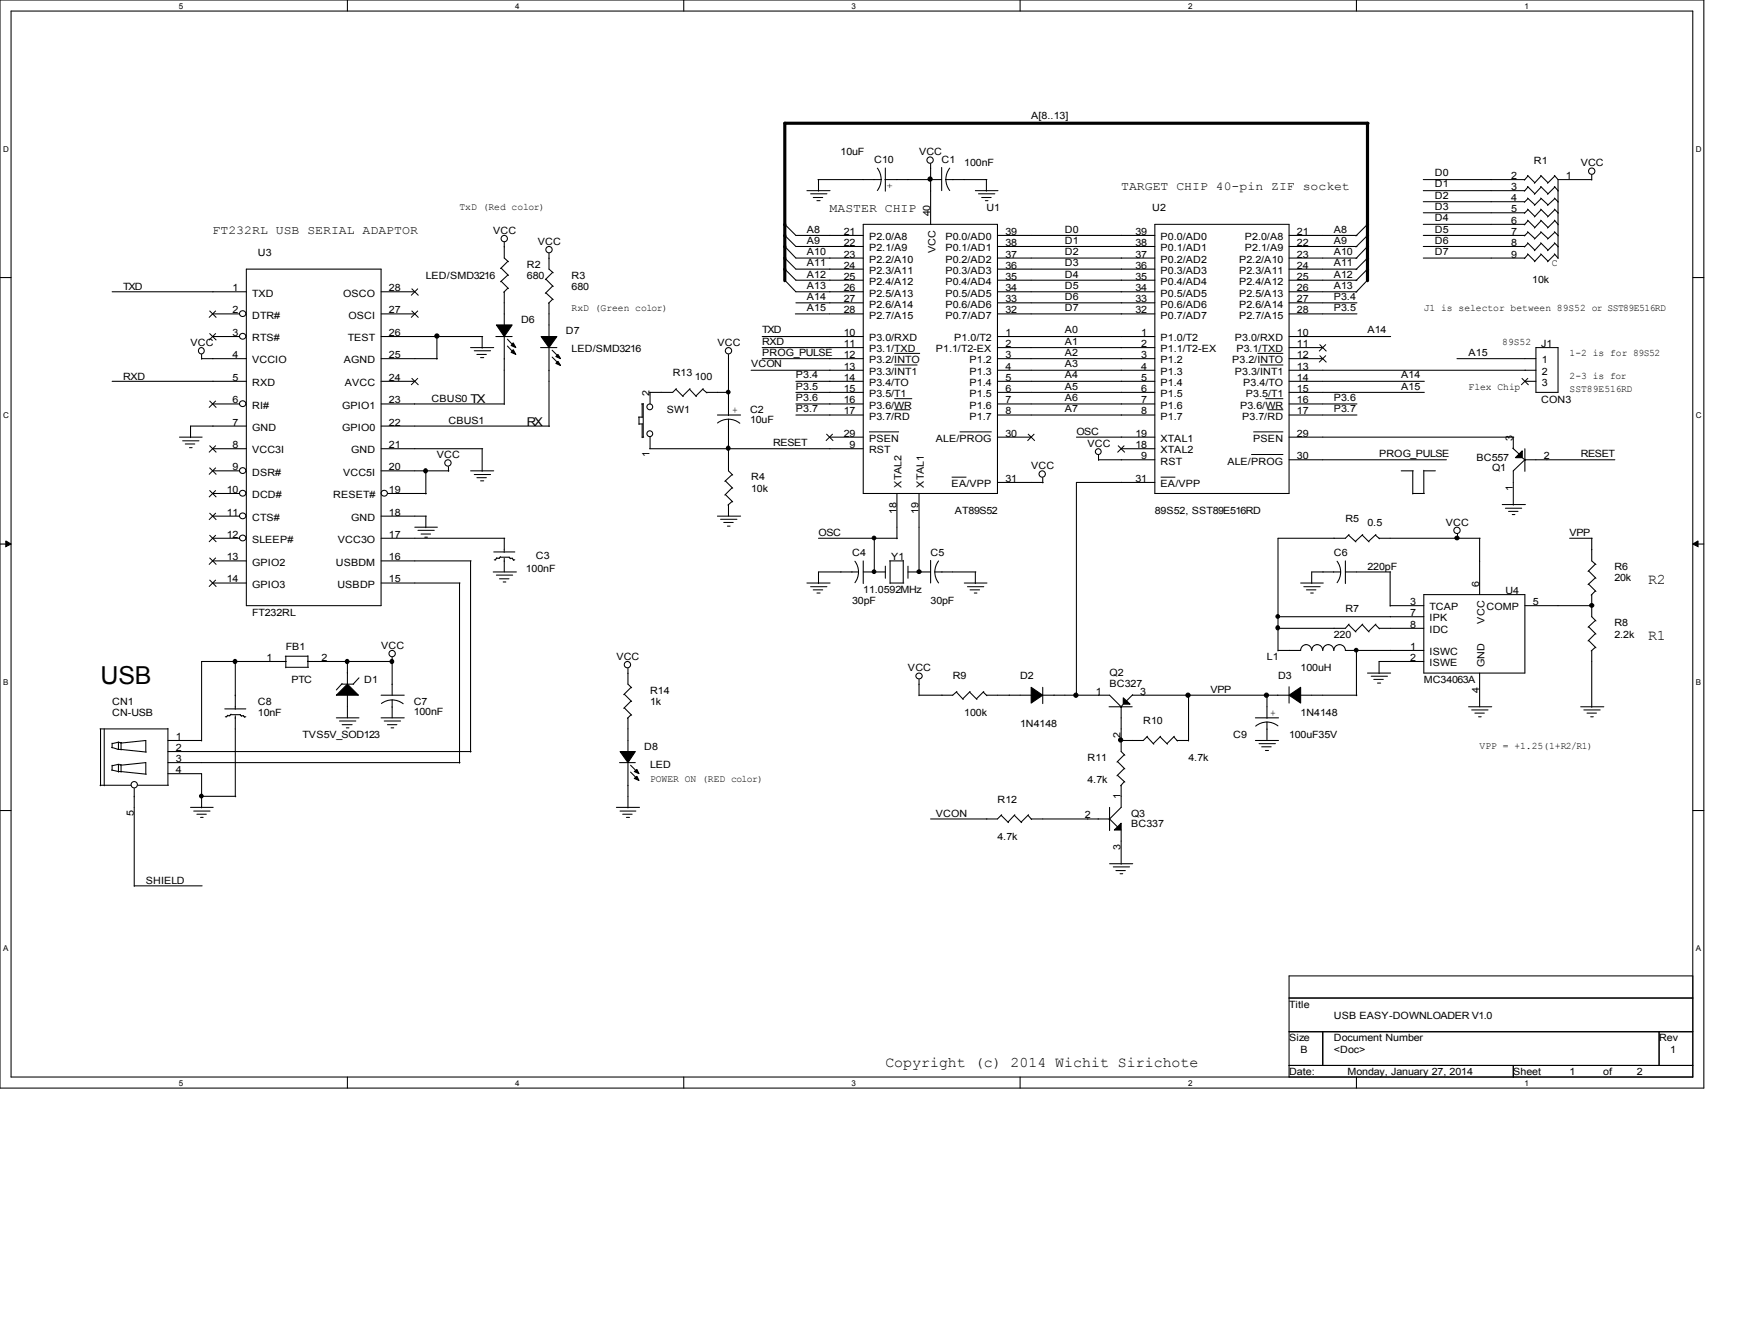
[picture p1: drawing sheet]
<svg xmlns="http://www.w3.org/2000/svg" width="279mm" height="216mm" viewBox="0 0 279 216" stroke-linecap="round" stroke-linejoin="round" font-family="sans-serif">
<path d="M0 0h274.1v174.9h-274.1zM1.8 1.8h270.5v171.3h-270.5z" fill="none" stroke="#000" stroke-width=".17"/>
<g fill="#fff">
<path d="M28.8 .3h.6v1.3h-.6z"/>
<path d="M28.8 173.4h.6v1.4h-.6z"/>
</g>
<path d="M55.9 0v1.8M55.9 173.1v1.8" fill="none" stroke="#000" stroke-width=".17"/>
<g fill="#fff">
<path d="M82.9 .3h.6v1.3h-.6z"/>
<path d="M82.9 173.4h.6v1.4h-.6z"/>
</g>
<path d="M110 0v1.8M110 173.1v1.8" fill="none" stroke="#000" stroke-width=".17"/>
<g fill="#fff">
<path d="M137 .3h.6v1.3h-.6z"/>
<path d="M137 173.4h.6v1.4h-.6z"/>
</g>
<path d="M164.1 0v1.8M164.1 173.1v1.8" fill="none" stroke="#000" stroke-width=".17"/>
<g fill="#fff">
<path d="M191.1 .3h.6v1.3h-.6z"/>
<path d="M191.1 173.4h.6v1.4h-.6z"/>
</g>
<path d="M218.2 0v1.8M218.2 173.1v1.8" fill="none" stroke="#000" stroke-width=".17"/>
<g fill="#fff">
<path d="M245.2 .3h.6v1.3h-.6z"/>
<path d="M245.2 173.4h.6v1.4h-.6z"/>
<path d="M.5 23.2h.9v1.4h-.9z"/>
<path d="M272.8 23.2h.8v1.4h-.8z"/>
<path d="M.5 66h.9v1.4h-.9z"/>
<path d="M272.8 66h.8v1.4h-.8z"/>
</g>
<path d="M0 44.6h1.8M272.3 44.6h1.8" fill="none" stroke="#000" stroke-width=".17"/>
<g fill="#fff">
<path d="M.5 108.9h.8v1.3h-.8z"/>
<path d="M272.8 108.9h.8v1.3h-.8z"/>
</g>
<path d="M0 87.5h1.8M272.3 87.5h1.8" fill="none" stroke="#000" stroke-width=".17"/>
<path d="M.9 87l.9 .5-.9 .4zM272.3 87.5l.8-.5v.9z" fill="#000" stroke="#000" stroke-width=".16"/>
<g fill="#fff">
<path d="M.5 151.7h.7v1.4h-.7z"/>
<path d="M272.8 151.7h.7v1.4h-.7z"/>
</g>
<g fill="none" stroke="#000" stroke-width=".17">
<path d="M81.1 38.9v2.6l.7 .6M126.2 36l1.8 1.8h10.9M126.2 37.8l1.8 1.8h10.9M126.2 39.5l1.8 2h10.9M129.8 30.6h3.7M130.4 31.2h2.6M130.8 31.8h1.5M131.4 32.3h.5M131.6 28.9h10.1M131.7 28.9v1.8M138.9 36.1h21.5v43.2h-21.5zM141.1 27l.5 1.1 .1 .8"/>
<path d="M141.7 28.9l-.2 1.1-.4 .6M142.3 28.9h9.2M142.4 27v3.7M149.7 26.3v9.8M151.5 26.9v3.7M152.1 28.9l.2 .7 .5 1M152.1 28.9h6.6M152.8 27l-.6 1.1-.1 .8M156.9 30.6h3.6M157.4 31.2h2.6M157.9 31.8h1.5M158.5 32.3h.4"/>
<path d="M158.7 28.9v1.8M160.4 37.8h25.4M160.4 39.6h25.4M185.8 36.1h21.5v43.2h-21.5zM207.3 37.8h11M207.3 39.6h11M220 36.1l-1.9 1.8M220 37.8l-1.9 1.9M220 39.6l-1.9 2M228.9 30.6h16.4M228.9 36.1h16.4M228.9 37.8h16.4"/>
<path d="M228.9 39.6h16.4M228.9 28.9h16.4M228.9 32.4h16.4M228.9 34.2h16.4M245.7 33.6l1.2 1.2M245.7 35.4l1.2 1.2M245.7 37.3l1.2 1.1M245.7 39l1.2 1.2M245.7 28.2l1.2 1.2M245.7 30l1.2 1.2M245.7 31.8l1.2 1.1M245.8 33.7l-.6 .6"/>
<path d="M245.8 35.5l-.6 .7M245.8 37.3l-.6 .6M245.8 39.1l-.6 .6M245.8 28.3l-.6 .7M245.8 30.1l-.6 .6M245.8 31.9l-.6 .6M247.8 33.6l1.2 1.2M247.8 35.4l1.2 1.2M247.8 37.3l1.2 1.1M247.8 39l1.2 1.2M247.8 28.2l1.2 1.2M247.8 30l1.2 1.2"/>
<path d="M247.8 31.8l1.2 1.1M247.9 33.7l-1.1 1.2M247.9 35.5l-1.1 1.2M247.9 37.3l-1.1 1.1M247.9 39.1l-1.1 1.2M247.9 28.3l-1.1 1.2M247.9 30.1l-1.1 1.1M247.9 31.9l-1.1 1.1M250 33.6l.6 .6M250 35.4l.6 .7M250 37.3l.6 .5M250 39l.6 .6"/>
<path d="M250 28.2l.6 .7M250 30l.6 .6M250 31.8l.6 .6M250.1 33.7l-1.2 1.2M250.1 35.5l-1.2 1.2M250.1 37.3l-1.2 1.1M250.1 39.1l-1.2 1.2M250.1 28.3l-1.2 1.2M250.1 30.1l-1.2 1.1M250.1 31.9l-1.2 1.1M250.6 28.9v12.7M250.6 28.9h5.4"/>
<path d="M256 28.1v.9M18 46.9h21.6M32.4 57v.7M32.4 57.7h7.2M34.2 54.1h4.3M34.2 50.5h4.3M39.6 43.3h21.7v54.1h-21.7zM61.3 54.1h16.3M61.3 57.7h9.1M61.3 46.9h5.4M61.3 50.5h5.4M70.3 54.1v3.6"/>
<path d="M75.7 55.9h3.7M76.3 56.4h2.6M76.7 57h1.5M77.3 57.5h.5M77.6 54.1v1.9M79.8 54.1h2.6M80.6 43.1l1.2 1.2M80.6 45.2l1.2 1.2M81.1 46.9v5.4M81.1 54.1v10.9M81.6 54.5l1.1 1.2M81.6 55.6l1.1 1.2"/>
<path d="M81.7 42l-1.2 1.2M81.7 44.2l-1.2 1.1M81.7 46.3l-.7 .7M87 55.9h2.6M87.8 44.9l1.2 1.2M87.8 47.1l1.2 1.1M88.3 40.7v2.6l.7 .6M88.3 48.7v5.5M88.3 55.9v12.7M88.8 56.3l1.2 1.2M88.8 57.4l1.2 1.2M88.9 43.8l-1.2 1.2"/>
<path d="M88.9 46l-1.2 1.2M88.9 48.1l-.7 .7M117.2 57v9.8M120.8 59.5h18.1M122.6 55.9h16.3M122.6 54.1h16.3M122.6 57.7h16.3M126.2 41.4l1.8 1.9h10.9M126.2 43.2l1.8 1.8h10.9M126.2 45l1.8 1.9h10.9M127.9 50.5h11M128 48.7h10.9"/>
<path d="M160.4 55.9h25.4M160.4 54.1h25.4M160.4 57.7h25.4M160.4 59.5h25.4M160.4 41.5h25.4M160.4 43.3h25.4M160.4 45h25.4M160.4 46.9h25.4M160.4 48.7h25.4M160.4 50.5h25.4M207.3 55.9h5.5M207.3 54.1h16.4"/>
<path d="M207.3 57.7h5.5M207.3 59.5h39.8M207.3 41.5h11M207.3 43.3h11M207.3 45h11M207.3 46.9h11M207.3 48.7h11M207.3 50.5h11M220 41.5l-1.9 1.8M220 43.3l-1.9 1.8M220 45l-1.9 2M228.9 41.5h16.4"/>
<path d="M234.4 57.7h12.7M245.7 40.8l1.2 1.2M245.8 40.9l-.6 .7M247.1 55.9h3.5v7.2h-3.5zM247.8 40.8l1.2 1.2M247.9 40.9l-1.1 1.2M250 40.8l.6 .7M250.1 40.9l-1.2 1.2M18 61.3h21.6M28.9 70.3h3.6M29.4 70.9h2.6M29.8 71.4h1.5"/>
<path d="M30.5 72h.4M34.2 75.7h4.3M34.2 79.3h4.3M34.2 72.1h5.4M34.2 64.9h4.3M39.6 68.5h-9v1.9M61.3 75.7h10.9M61.3 72.1h16.3M61.3 61.3h5.4M61.3 64.9h19.8M61.3 68.5h27.1M62.4 79.3h6.2"/>
<path d="M68.5 75.7v3.7M72.1 75v.8M75.7 75.7h3.7M76.3 76.3h2.6M76.7 76.8h1.5M77.3 77.3h.5M77.6 72.1v3.7M102.7 67.1h.6M102.8 67.1v1.1M102.8 68.2h.6M103.2 64.9h.3M103.3 70.3h.2"/>
<path d="M103.3 64.9v2.2M103.3 68.2v2.2M103.5 64.9v5.4M104.5 72.1h34.4M104.6 63.1v1.8M104.6 70.3v1.8M108.7 62.6l1.2 1.2M108.8 62.5l-.6 .6h-3.7M110.9 62.6l1.1 1.2M111 62.5l-1.2 1.2M113 62.6l.7 .6M113.1 62.5l-1.2 1.2"/>
<path d="M113.6 63.1h3.7M115.4 66.7h3.7M116.7 77.3l1.2 1.2M116.7 79.5l1.2 1.2M117.2 67.4l1.1 .2 .7 .4M117.2 67.4l-1.1 .2-.7 .4M117.2 67.4v8.3l.7 .7M117.8 76.3l-1.2 1.1M117.8 78.4l-1.2 1.2M128 61.3h10.9M128 63.1h10.9M128 64.9h10.9"/>
<path d="M128 66.7h10.9M133.4 70.3h5.5M144.3 79.3v7.3M147.8 79.3v12.7M160.4 70.3h5.5M160.4 77.6h7.4M160.4 61.3h25.4M160.4 63.1h25.4M160.4 64.9h25.4M160.4 66.7h25.4M167.7 76.8v.8M173.1 70.3h12.7"/>
<path d="M176.7 73.2v.8M176.7 73.9h9.1M180.3 72.1h5.5M185.8 77.6h-12.7v34.2M207.3 70.3h36.2M207.3 61.3h21.8M207.3 63.1h21.8M207.3 64.9h11M207.3 66.7h11M207.3 73.9h25.4M225.4 75.7h1.9M227.2 75.7v3.7"/>
<path d="M227.2 79.3h1.9M229 75.7h1.9M229 75.6v3.7M243.3 72.1l1 .9M243.4 70.3v1.8M244.9 73.6l.5 .4M245.2 73.9h14.6M245.3 61.3h1.8M245.3 72.1v3.7M245.4 73.8l-2 1.9v5.5M34.2 93.7h5.4M34.2 83h4.3"/>
<path d="M34.2 90.2h5.4M34.2 86.5h4.3M61.3 93.7h12.7M61.3 83h7.3M61.3 90.2h14.5M61.3 86.5h19.9M66.7 84.8h3.7M67.2 85.3h2.6M67.7 85.9h1.6M68.3 86.4h.4M68.5 83v1.8M73.9 93.7v29"/>
<path d="M75.7 90.2v30.7M79.3 91.9h3.8M79.4 88.7h1.7M79.5 90h.3M79.8 92.5h2.7M79.8 89.7h.5M79.9 89.7l-.2 .3M80.3 93h1.6M80.4 89.6h1.6M80.5 89.5l-.2 .2M80.9 93.6h.5M81.1 86.5v2.3"/>
<path d="M81.1 89.7v2.2M81.3 88.7h1.5M81.9 89.6l.2 .2M82 89.7h.5M82.4 89.7l.2 .4M82.5 90h.3M115.4 83h3.7M115.9 83.5h2.6M116.4 84h1.5M117 84.6h.4M117.2 81.1v1.9M117.8 80.6l-.7 .6"/>
<path d="M129.8 93.7h3.7M130.4 94.3h2.6M130.8 94.8h1.5M131.4 95.3h.5M131.7 86.5h12.7M137.5 90.2l.4 .7 .2 1M138.1 91.9l-.2 1.1-.4 .7M138.1 91.9h-6.4v1.9M138.9 91.9h3.5M138.9 90.2v3.6M140.6 86.5v5.5M142.4 91v2"/>
<path d="M143.1 90.2h2.2M143.2 93.7h2.2M143.2 90.2v3.6M145.3 90.1v3.6M146 91.9h3.7M146 91v2M149.7 90.1v3.6M150.4 91.9l.2 1.2 .4 .6M150.4 91.9h6.6M151 90.2l-.4 .6-.2 1.1M155.1 93.7h3.6M155.6 94.3h2.6"/>
<path d="M156 94.8h1.6M156.7 95.3h.4M156.9 91.9v1.9M205.6 99.1h23.4M209.2 93.7h3.7M209.7 94.3h2.6M210.1 94.8h1.6M210.8 95.3h.4M215.1 90.2l.3 .7 .2 1M215.6 91.9l-.2 1.1-.3 .7M215.6 91.9h-4.6v1.9M216.4 91.9h7.3"/>
<path d="M216.4 90.2v3.6M216.9 86l1.2 1.1M217 85.9l-.6 .6h-10.8v18.1M219.1 86l1.1 1.1M219.2 85.9l-1.2 1.1M221.2 86l.7 .6M221.3 85.9l-1.2 1.1M221.8 86.5h16.3M223.6 97.4h5.4M223.6 91.9v5.6M229 95.6h16.3v12.6h-16.3zM234.4 85.9v.7"/>
<path d="M238 86.5v9.1M241.6 81.1h3.8M242.1 81.7h2.7M242.7 82.2h1.5M243.2 82.7h.5M245.3 97.4h10.8M252.5 86.5h3.6M255.5 91.8l1.2 1.2M255.5 93.9l1.2 1.2M256 86.5v3.7l.7 .6M256 95.6v3.5l.7 .7M256.6 99.7l-1.2 1.1"/>
<path d="M256.6 90.7l-1.2 1.2M256.6 92.9l-1.2 1.1M256.6 95l-.7 .7M16.1 117.2h10.9M16.2 117.2v9.1M16.8 117.2v9.1M18 119.5v.7M19 119.3v1.2l-1.1-.4M19 119.4h.6M19.1 119.3l-1.1 .2M19.4 119.5l4.1-.5v1.9M19.5 119.4v1.2"/>
<path d="M27 119h5.4M27 117.1v9.1M36.2 114h1.6M36.2 115.2h.3M36.6 115.1h.4M36.7 115l-.3 .2M37.1 114.9h1.6M37.2 114.8l-.3 .3M37.8 106.3v7.7M37.8 115.1v13M38 114h1.5M38.6 114.9l.3 .2"/>
<path d="M38.8 115.1h.4M39.1 115.1l.3 .2M39.3 115.2h.2M45.9 105.5h3.6M46 105.5v1.9M46 107.3h3.6M46.1 106.3h-13.7v12.8M49.4 106.3h13.8M49.5 105.4v1.9M54.1 115.4h3.6M54.6 115.9h2.6M54.9 110h2"/>
<path d="M55 116.5h1.6M55 109.9l-.9 1M55.7 117h.4M55.9 106.3v3.7M55.9 111.7v3.7M57.7 109l-.9 1M61.3 115.4h3.7M61.3 111.8h3.7M61.8 115.9h2.6M62.3 116.5h1.5M62.9 117h.4M63.1 112.5l.7 .1 1.1 .5"/>
<path d="M63.1 112.5l-1.1 .2-.6 .4M63.1 105.7v6.1M63.1 112.5v2.9M100.4 111.6l1.2 1.2M100.4 113.8l1.2 1.2M101 107.4v2.6l.6 .6M101 115.4v5.5M101.5 110.5l-1.2 1.2M101.5 112.7l-1.2 1.2M101.5 114.9l-.6 .6M147.8 109.2v2.6M153.8 111.3l1.1 1.1"/>
<path d="M153.9 111.2l-.7 .6h-5.4M156 111.3l1.1 1.1M156 111.2l-1.1 1.2M158.2 111.3l.5 .5M158.2 111.2l-1.1 1.2M158.7 111.8h7.2M167.7 110.5v2.6M167.7 111.8h10.8l1.9 1.9M178.4 113.6h3.7M180.3 113.5v7.3l.6 .6M180.7 113.2l-.4 .5M182.1 111.8h25.2"/>
<path d="M182.2 111.7l-1 1M184.5 118.4l1.1 1.2M184.6 118.4l-.7 .6h-3.6M186.6 118.4l1.2 1.2M186.7 118.4l-1.2 1.1M188.8 118.4l.6 .7M188.9 118.4l-1.2 1.1M189.3 119h1.9M191.2 111.8v7.3M201.9 119h3.8M201.9 115.4h3.8M202.5 119.5h2.6"/>
<path d="M203.8 116.1l.7 .1 1.1 .5M203.8 116.1l-.8 .1-1 .5M203.8 111.8v3.7M203.8 116.1v2.9M205.6 104.6h3.6a.89 .89 0 0 1 .9-1 .89 .89 0 0 1 .9 1 .89 .89 0 0 1 .9-1 .89 .89 0 0 1 .9 1 .89 .89 0 0 1 .9-1 .89 .89 0 0 1 .8 1 .93 .93 0 0 1 1-1 .93 .93 0 0 1 .9 1h12.6M207.3 110.4v2.6M209.1 111.8h9.2M216.9 100.4l1.2 1.2M217 100.3l-.6 .7h-10.8M218.2 104.6v7.2M219.1 100.4l1.1 1.2M219.2 100.3l-1.2 1.2"/>
<path d="M220 108.2h3.7M220.6 108.7h2.6M221 109.2h1.5M221.2 100.4l.7 .7M221.3 100.3l-1.2 1.2M221.6 109.8h.5M221.8 101h7.2M229 106.3h-7.2v2M236.2 113.6h3.7M236.7 114.1h2.7M237.2 114.6h1.6M237.8 115.2h.5"/>
<path d="M238 108.2v5.4M254.3 113.6h3.7M254.8 114.1h2.6M255.3 114.6h1.5M255.5 100.8l1.2 1.1M255.5 103l1.2 1.1M255.9 115.2h.4M256 104.6v9.1M256.6 101.9l-1.2 1.1M256.6 104.1l-.7 .5M0 130.3h1.8M16.1 126.2h5"/>
<path d="M17.9 123.8l1.7 .2M18 123v.9M19 122.9h.5v1.2M19 120.5l4.5 .4M19 122.9v1.2M19.1 122.9l-1.1 .2M19.4 123l4.1-.4v1.9M19.5 124l4 .5M21.6 126.7v15.8M22.2 126.2h4.9M27 124.4h5.4v5.5M27 120.8h48.8"/>
<path d="M27 122.6h47M30.6 129.8h3.7M31.2 130.4h2.6M31.7 130.9h1.5M32.3 131.4h.4M32.4 128h5.5M99.1 129.8h3.8M99.7 122.6h2.5M99.7 130.4h2.6M100.2 130.9h1.5M100.8 131.4h.5M101 122.6v7.3"/>
<path d="M101.4 123l1.2 1.2M101.4 124.1l1.2 1.2M161 131.1l1.2 1.1M161.1 131l-.7 .7h-10.7M163.2 131.1l1.1 1.1M163.2 131l-1.1 1.2M165.4 131.1l.5 .6M165.4 131l-1.1 1.2M165.9 131.7h12.6l1.3 1.3M178.5 138.9h3.7M178.5 129.8v3.7M179.1 139.4h2.6"/>
<path d="M179.5 140h1.5M179.7 122.4l1.2 1.2M179.7 124.6l1.2 1.1M180.3 126.2v3.6l-1.9 1.9M180.3 133.4v5.5M180.8 121.3l-1.1 1.2M180.8 123.5l-1.1 1.2M180.8 125.6l-.5 .7M202.9 120.1h1.6M203.5 120.6h.5M272.3 130.3h1.8M21.6 142.4h10.9"/>
<path d="M180.2 140.5h.4M207.3 156.9h65v16.2h-65zM207.3 160.4h65M207.3 165.9h65M207.3 171.3h65M212.8 165.9v5.4M243.4 171.3v1.8M266.9 165.9v5.4"/>
<circle cx="81.1" cy="38.4" r=".51"/>
<circle cx="149.6" cy="25.7" r=".51"/>
<circle cx="256" cy="27.5" r=".51"/>
<circle cx="32.4" cy="56.4" r=".49"/>
<circle cx="39.1" cy="50.4" r=".49"/>
<circle cx="39.1" cy="54.1" r=".49"/>
<circle cx="88.3" cy="40.1" r=".51"/>
<circle cx="117.2" cy="56.4" r=".51"/>
<circle cx="39.1" cy="75.6" r=".49"/>
<circle cx="39.1" cy="79.3" r=".49"/>
<circle cx="39.1" cy="64.9" r=".49"/>
<circle cx="61.8" cy="79.3" r=".49"/>
<circle cx="72.1" cy="74.4" r=".51"/>
<circle cx="104.5" cy="65.4" r=".47"/>
<circle cx="104.5" cy="69.7" r=".47"/>
<circle cx="167.6" cy="76.2" r=".51"/>
<circle cx="176.7" cy="72.6" r=".47"/>
<circle cx="39.1" cy="86.5" r=".49"/>
<circle cx="39.1" cy="82.9" r=".49"/>
<circle cx="234.4" cy="85.3" r=".51"/>
<circle cx="63.1" cy="105.1" r=".51"/>
<circle cx="100.9" cy="106.8" r=".51"/>
<circle cx="147.8" cy="108.7" r=".49"/>
<circle cx="21.6" cy="126.2" r=".51"/>
</g>
<g fill="none" stroke="#000" stroke-width=".16">
<path d="M33.7 50l1.1 1.1M33.7 53.6l1.1 1.1M34.7 50l-1.1 1.1M34.7 53.6l-1.1 1.1M66.2 46.4l1.1 1.1M66.2 50l1.1 1.1M67.2 46.4l-1.1 1.1M67.2 50l-1.1 1.1M143.8 56.8h4.2M143.8 58.7h3.8M202.3 56.8h4.1M202.7 58.7h3.7"/>
<path d="M212.3 55.4l1.1 1.1M212.3 57.2l1.1 1.1M213.3 55.4l-1.1 1.1M213.3 57.2l-1.1 1.1M33.7 64.4l1.1 1.1M33.7 71.6l1.1 1.1M33.7 75.2l1.1 1.1M33.7 78.8l1.1 1.1M34.7 64.4l-1.1 1.1M34.7 71.6l-1.1 1.1M34.7 75.2l-1.1 1.1M34.7 78.8l-1.1 1.1"/>
<path d="M66.2 60.8l1.1 1.1M67.2 60.8l-1.1 1.1M132.9 69.8l1.1 1.1M133.9 69.8l-1.1 1.1M139.8 69.4h4.8M143.8 64.1h2.9M143.8 65.9h2.6M153.1 76.7h2.3M154.3 69.4h5.2M165.4 69.8l1.1 1.1M166.4 69.8l-1.1 1.1M179.8 71.6l1.1 1.1"/>
<path d="M180.8 71.6l-1.1 1.1M186.7 76.7h2.4M201.3 73.1h5.1M201.6 69.4h4.8M203.5 64.1h2.9M203.9 65.9h2.5M244.8 60.8l1.1 1.1M245.8 60.8l-1.1 1.1M33.7 82.5l1.1 1.1M33.7 86l1.1 1.1M33.7 89.7l1.1 1.1M33.7 93.2l1.1 1.1"/>
<path d="M34.7 82.5l-1.1 1.1M34.7 86l-1.1 1.1M34.7 89.7l-1.1 1.1M34.7 93.2l-1.1 1.1"/>
</g>
<g fill="#000" stroke="#000" stroke-width=".17">
<path d="M243.8 73.6l1.1-1.1v1.1zM54.1 111.8l1.8-1.8 1.8 1.8zM180.7 112.2l1.1 1h-1.1z"/>
<path d="M79.8 52.2h2.6l-1.3 1.9z" fill-rule="evenodd"/>
<path d="M82.5 56.2l.5 .8-.8-.4z" fill-rule="evenodd"/>
<path d="M82.5 55.1l.5 .8-.8-.4z" fill-rule="evenodd"/>
<path d="M87 54.1h2.6l-1.3 1.8z" fill-rule="evenodd"/>
<path d="M89.7 58.1l.5 .7-.8-.4z" fill-rule="evenodd"/>
<path d="M89.7 57l.5 .7-.8-.4z" fill-rule="evenodd"/>
<path d="M165.9 110.5l1.8 1.3-1.8 1.2z" fill-rule="evenodd"/>
<path d="M207.3 111.8l1.9-1.3v2.5z" fill-rule="evenodd"/>
<path d="M99.7 120.8h2.5l-1.2 1.8z" fill-rule="evenodd"/>
<path d="M102 125.1l.4-.3 .4 .7z" fill-rule="evenodd"/>
<path d="M102 124l.4-.3 .4 .7z" fill-rule="evenodd"/>
<path d="M179.7 132.9l.6-.6v1.1h-1.1z" fill-rule="evenodd"/>
<circle cx="149.6" cy="28.8" r=".34"/>
<circle cx="70.3" cy="54" r=".34"/>
<circle cx="68.4" cy="75.7" r=".32"/>
<circle cx="117.1" cy="72.1" r=".32"/>
<circle cx="117.1" cy="63" r=".3"/>
<circle cx="140.6" cy="86.5" r=".3"/>
<circle cx="140.6" cy="91.9" r=".3"/>
<circle cx="147.8" cy="91.9" r=".32"/>
<circle cx="205.5" cy="99.1" r=".3"/>
<circle cx="234.4" cy="86.5" r=".32"/>
<circle cx="256.1" cy="97.3" r=".32"/>
<circle cx="37.8" cy="106.3" r=".32"/>
<circle cx="55.8" cy="106.3" r=".32"/>
<circle cx="63" cy="106.3" r=".32"/>
<circle cx="173.1" cy="111.8" r=".34"/>
<circle cx="180.3" cy="119" r=".34"/>
<circle cx="191.1" cy="111.8" r=".34"/>
<circle cx="203.7" cy="111.8" r=".34"/>
<circle cx="205.5" cy="100.9" r=".32"/>
<circle cx="218.1" cy="104.5" r=".3"/>
<circle cx="32.4" cy="128" r=".3"/>
</g>
<path d="M220 19.8v25.3M220 19.8h-93.8v25.3" fill="none" stroke="#000" stroke-width=".51"/>
<text font-size="4" x="16.2" y="110">USB</text>
<g font-size="2.4">
<text x="265.1" y="93.9">R2</text>
<text x="265.1" y="103">R1</text>
<text x="142.4" y="171.4">Copyright (c) 2014 Wichit Sirichote</text>
</g>
<g font-size="1.9">
<text x="133.4" y="34">MASTER CHIP</text>
<text x="180.3" y="30.5">TARGET CHIP 40-pin ZIF socket</text>
<text x="34.2" y="37.7">FT232RL USB SERIAL ADAPTOR</text>
<text x="75.7" y="64.9">TX</text>
<text x="84.8" y="68.5">RX</text>
</g>
<g font-size="1.6">
<text x="165.9" y="19.1">A[8..13]</text>
<text x="135.2" y="25">10uF</text>
<text x="140.6" y="26.2">C10</text>
<text x="142.7" y="29.4" transform="rotate(90 142.7 29.4)">+</text>
<text x="147.8" y="25">VCC</text>
<text x="151.5" y="26.2">C1</text>
<text x="155.1" y="26.8">100nF</text>
<text x="230.8" y="28.4">D0</text>
<text x="243.1" y="28.8">2</text>
<text x="246.7" y="26.4">R1</text>
<text x="251.9" y="28.8">1</text>
<text x="254.3" y="26.8">VCC</text>
<text x="73.9" y="33.8">TxD (Red color)</text>
<text x="149.6" y="34.8" transform="rotate(-90 149.6 34.8)">40</text>
<text x="158.7" y="34">U1</text>
<text x="185.3" y="34">U2</text>
<text x="230.8" y="30.1">D1</text>
<text x="230.8" y="33.8">D3</text>
<text x="230.8" y="32">D2</text>
<text x="230.8" y="35.6">D4</text>
<text x="243.1" y="30.6">3</text>
<text x="243.1" y="32.3">4</text>
<text x="243.1" y="34.1">5</text>
<text x="243.1" y="36">6</text>
<text x="41.5" y="41.1">U3</text>
<text x="79.3" y="37.6">VCC</text>
<text x="86.5" y="39.4">VCC</text>
<text x="129.8" y="37.4">A8</text>
<text x="129.8" y="39.2">A9</text>
<text x="129.8" y="41">A10</text>
<text x="135.7" y="37.8">21</text>
<text x="135.7" y="39.5">22</text>
<text x="135.7" y="41.4">23</text>
<text x="139.8" y="38.6">P2.0/A8</text>
<text x="139.8" y="40.4">P2.1/A9</text>
<text x="150.5" y="40.7" transform="rotate(-90 150.5 40.7)">VCC</text>
<text x="152.1" y="38.6">P0.0/AD0</text>
<text x="152.1" y="40.4">P0.1/AD1</text>
<text x="161.7" y="37.8">39</text>
<text x="161.7" y="39.5">38</text>
<text x="161.7" y="41.4">37</text>
<text x="171.3" y="37.4">D0</text>
<text x="171.3" y="39.2">D1</text>
<text x="171.3" y="41">D2</text>
<text x="182.6" y="37.8">39</text>
<text x="182.6" y="39.5">38</text>
<text x="182.6" y="41.4">37</text>
<text x="186.7" y="38.6">P0.0/AD0</text>
<text x="186.7" y="40.4">P0.1/AD1</text>
<text x="200.2" y="38.6">P2.0/A8</text>
<text x="200.2" y="40.4">P2.1/A9</text>
<text x="208.6" y="37.8">21</text>
<text x="208.6" y="39.5">22</text>
<text x="208.6" y="41.4">23</text>
<text x="214.5" y="39.2">A9</text>
<text x="214.5" y="41">A10</text>
<text x="214.5" y="37.4">A8</text>
<text x="230.8" y="41">D7</text>
<text x="230.8" y="37.4">D5</text>
<text x="230.8" y="39.2">D6</text>
<text x="243.1" y="37.8">7</text>
<text x="243.1" y="39.5">8</text>
<text x="243.1" y="41.4">9</text>
<text x="19.8" y="46.6">TXD</text>
<text x="37.4" y="46.8">1</text>
<text x="40.6" y="47.7">TXD</text>
<text x="55.2" y="47.7">OSCO</text>
<text x="62.6" y="46.8">28</text>
<text x="68.5" y="44.8">LED/SMD3216</text>
<text x="84.8" y="43">R2</text>
<text x="84.8" y="44.8">680</text>
<text x="91.9" y="44.8">R3</text>
<text x="91.9" y="46.6">680</text>
<text x="129.8" y="42.8">A11</text>
<text x="129.8" y="46.4">A13</text>
<text x="129.8" y="44.6">A12</text>
<text x="135.7" y="43.2">24</text>
<text x="135.7" y="45">25</text>
<text x="135.7" y="46.8">26</text>
<text x="139.8" y="42.2">P2.2/A10</text>
<text x="139.8" y="44">P2.3/A11</text>
<text x="139.8" y="45.8">P2.4/A12</text>
<text x="139.8" y="47.7">P2.5/A13</text>
<text x="152.1" y="42.2">P0.2/AD2</text>
<text x="152.1" y="44">P0.3/AD3</text>
<text x="152.1" y="45.8">P0.4/AD4</text>
<text x="152.1" y="47.7">P0.5/AD5</text>
<text x="161.7" y="43.2">36</text>
<text x="161.7" y="45">35</text>
<text x="161.7" y="46.8">34</text>
<text x="171.3" y="42.8">D3</text>
<text x="171.3" y="46.4">D5</text>
<text x="171.3" y="44.6">D4</text>
<text x="182.6" y="43.2">36</text>
<text x="182.6" y="45">35</text>
<text x="182.6" y="46.8">34</text>
<text x="186.7" y="42.2">P0.2/AD2</text>
<text x="186.7" y="44">P0.3/AD3</text>
<text x="186.7" y="45.8">P0.4/AD4</text>
<text x="186.7" y="47.7">P0.5/AD5</text>
<text x="199.3" y="42.2">P2.2/A10</text>
<text x="199.3" y="44">P2.3/A11</text>
<text x="199.3" y="45.8">P2.4/A12</text>
<text x="199.3" y="47.7">P2.5/A13</text>
<text x="208.6" y="43.2">24</text>
<text x="208.6" y="45">25</text>
<text x="208.6" y="46.8">26</text>
<text x="214.5" y="44.6">A12</text>
<text x="214.5" y="42.8">A11</text>
<text x="214.5" y="46.4">A13</text>
<text x="246.5" y="45.5">10k</text>
<text x="249.6" y="42.8">C</text>
<text x="37.4" y="50.4">2</text>
<text x="40.6" y="51.2">DTR#</text>
<text x="56" y="51.2">OSCI</text>
<text x="62.6" y="50.4">27</text>
<text x="83.8" y="52">D6</text>
<text x="91" y="53.8">D7</text>
<text x="91.9" y="50">RxD (Green color)</text>
<text x="122.6" y="53.6">TXD</text>
<text x="129.8" y="48.2">A14</text>
<text x="129.8" y="50">A15</text>
<text x="135.7" y="48.6">27</text>
<text x="135.7" y="50.4">28</text>
<text x="139.8" y="49.4">P2.6/A14</text>
<text x="139.8" y="51.2">P2.7/A15</text>
<text x="152.1" y="49.4">P0.6/AD6</text>
<text x="152.1" y="51.2">P0.7/AD7</text>
<text x="161.7" y="48.6">33</text>
<text x="161.7" y="50.4">32</text>
<text x="171.3" y="48.2">D6</text>
<text x="171.3" y="50">D7</text>
<text x="171.3" y="53.6">A0</text>
<text x="182.6" y="48.6">33</text>
<text x="182.6" y="50.4">32</text>
<text x="186.7" y="49.4">P0.6/AD6</text>
<text x="186.7" y="51.2">P0.7/AD7</text>
<text x="199.3" y="49.4">P2.6/A14</text>
<text x="199.3" y="51.2">P2.7/A15</text>
<text x="208.6" y="48.6">27</text>
<text x="208.6" y="50.4">28</text>
<text x="214.5" y="48.2">P3.4</text>
<text x="214.5" y="50">P3.5</text>
<text x="220" y="53.6">A14</text>
<text x="229" y="50">J1 is selector between 89S52 or SST89E516RD</text>
<text x="30.6" y="55.6">VCC</text>
<text x="37.4" y="54">3</text>
<text x="37.4" y="57.6">4</text>
<text x="40.6" y="54.9">RTS#</text>
<text x="40.6" y="58.4">VCCIO</text>
<text x="55.3" y="58.4">AGND</text>
<text x="56" y="54.9">TEST</text>
<text x="62.6" y="54">26</text>
<text x="62.6" y="57.6">25</text>
<text x="91.9" y="56.6">LED/SMD3216</text>
<text x="115.4" y="55.6">VCC</text>
<text x="120.8" y="59">VCON</text>
<text x="122.6" y="57.2">PROG_PULSE</text>
<text x="122.6" y="55.5">RXD</text>
<text x="135.7" y="54">10</text>
<text x="135.7" y="55.8">11</text>
<text x="135.7" y="57.6">12</text>
<text x="135.7" y="59.4">13</text>
<text x="139.8" y="54.9">P3.0/RXD</text>
<text x="139.8" y="56.6">P3.1/TXD</text>
<text x="139.8" y="58.4">P3.2/INTO</text>
<text x="150.5" y="56.6">P1.1/T2-EX</text>
<text x="153.5" y="54.9">P1.0/T2</text>
<text x="156" y="58.4">P1.2</text>
<text x="161.7" y="54">1</text>
<text x="161.7" y="55.8">2</text>
<text x="161.7" y="57.6">3</text>
<text x="161.7" y="59.4">4</text>
<text x="171.3" y="55.5">A1</text>
<text x="171.3" y="57.2">A2</text>
<text x="171.3" y="59">A3</text>
<text x="183.6" y="54">1</text>
<text x="183.6" y="55.8">2</text>
<text x="183.6" y="57.6">3</text>
<text x="183.6" y="59.4">4</text>
<text x="186.7" y="54.9">P1.0/T2</text>
<text x="186.7" y="56.6">P1.1/T2-EX</text>
<text x="186.7" y="58.4">P1.2</text>
<text x="198.2" y="58.4">P3.2/INTO</text>
<text x="198.6" y="54.9">P3.0/RXD</text>
<text x="198.9" y="56.6">P3.1/TXD</text>
<text x="208.6" y="54">10</text>
<text x="208.6" y="55.8">11</text>
<text x="208.6" y="57.6">12</text>
<text x="208.6" y="59.4">13</text>
<text x="236.2" y="57.2">A15</text>
<text x="241.6" y="55.5">89S52</text>
<text x="247.9" y="55.8">J1</text>
<text x="248" y="58.4">1</text>
<text x="252.5" y="57.2">1-2 is for 89S52</text>
<text x="19.8" y="61">RXD</text>
<text x="37.4" y="61.2">5</text>
<text x="37.4" y="64.9">6</text>
<text x="40.6" y="62.1">RXD</text>
<text x="40.6" y="65.7">RI#</text>
<text x="55" y="65.7">GPIO1</text>
<text x="55.5" y="62.1">AVCC</text>
<text x="62.6" y="61.2">24</text>
<text x="62.6" y="64.9">23</text>
<text x="69.4" y="64.6">CBUS0</text>
<text x="104.5" y="63.7" transform="rotate(-90 104.5 63.7)">2</text>
<text x="108.2" y="60.5">R13</text>
<text x="111.8" y="61">100</text>
<text x="128" y="60.8">P3.4</text>
<text x="128" y="62.7">P3.5</text>
<text x="128" y="64.4">P3.6</text>
<text x="135.7" y="61.2">14</text>
<text x="135.7" y="63">15</text>
<text x="135.7" y="64.9">16</text>
<text x="139.8" y="60.3">P3.3/INT1</text>
<text x="139.8" y="62.1">P3.4/TO</text>
<text x="139.8" y="63.8">P3.5/T1</text>
<text x="139.8" y="65.7">P3.6/WR</text>
<text x="156" y="60.3">P1.3</text>
<text x="156" y="62.1">P1.4</text>
<text x="156" y="63.8">P1.5</text>
<text x="156" y="65.7">P1.6</text>
<text x="161.7" y="61.2">5</text>
<text x="161.7" y="63">6</text>
<text x="161.7" y="64.9">7</text>
<text x="171.3" y="62.7">A5</text>
<text x="171.3" y="64.4">A6</text>
<text x="171.3" y="60.8">A4</text>
<text x="183.6" y="61.2">5</text>
<text x="183.6" y="63">6</text>
<text x="183.6" y="64.9">7</text>
<text x="186.7" y="60.3">P1.3</text>
<text x="186.7" y="62.1">P1.4</text>
<text x="186.7" y="63.8">P1.5</text>
<text x="186.7" y="65.7">P1.6</text>
<text x="198.6" y="60.3">P3.3/INT1</text>
<text x="199.5" y="65.7">P3.6/WR</text>
<text x="200" y="62.1">P3.4/TO</text>
<text x="200.4" y="63.8">P3.5/T1</text>
<text x="208.6" y="61.2">14</text>
<text x="208.6" y="63">15</text>
<text x="208.6" y="64.9">16</text>
<text x="214.5" y="64.4">P3.6</text>
<text x="225.4" y="60.8">A14</text>
<text x="225.4" y="62.7">A15</text>
<text x="236.2" y="62.7">Flex Chip</text>
<text x="247.9" y="64.8">CON3</text>
<text x="248" y="60.3">2</text>
<text x="248" y="62.1">3</text>
<text x="252.5" y="60.9">2-3 is for</text>
<text x="252.5" y="63">SST89E516RD</text>
<text x="37.4" y="68.4">7</text>
<text x="40.6" y="69.3">GND</text>
<text x="55" y="69.3">GPIO0</text>
<text x="62.6" y="68.4">22</text>
<text x="72.1" y="68.2">CBUS1</text>
<text x="107.3" y="66.5">SW1</text>
<text x="117.8" y="66.5">+</text>
<text x="120.6" y="66.5">C2</text>
<text x="120.6" y="68.1">10uF</text>
<text x="124.4" y="71.6">RESET</text>
<text x="128" y="66.2">P3.7</text>
<text x="135.7" y="70.2">29</text>
<text x="135.7" y="66.6">17</text>
<text x="139.8" y="71">PSEN</text>
<text x="139.8" y="67.5">P3.7/RD</text>
<text x="150.5" y="71">ALE/PROG</text>
<text x="156" y="67.5">P1.7</text>
<text x="161.7" y="70.2">30</text>
<text x="161.7" y="66.6">8</text>
<text x="171.3" y="66.2">A7</text>
<text x="173.1" y="69.8">OSC</text>
<text x="174.9" y="71.8">VCC</text>
<text x="182.6" y="70.2">19</text>
<text x="183.6" y="66.6">8</text>
<text x="186.7" y="71">XTAL1</text>
<text x="186.7" y="67.5">P1.7</text>
<text x="199.8" y="67.5">P3.7/RD</text>
<text x="201.6" y="71">PSEN</text>
<text x="208.6" y="70.2">29</text>
<text x="208.6" y="66.6">17</text>
<text x="214.5" y="66.2">P3.7</text>
<text x="243.3" y="70.9" transform="rotate(-90 243.3 70.9)">3</text>
<text x="37.4" y="72.1">8</text>
<text x="37.4" y="75.6">9</text>
<text x="40.6" y="72.9">VCC3I</text>
<text x="40.6" y="76.5">DSR#</text>
<text x="55.2" y="76.5">VCC5I</text>
<text x="56.5" y="72.9">GND</text>
<text x="62.6" y="72.1">21</text>
<text x="62.6" y="75.6">20</text>
<text x="70.3" y="73.7">VCC</text>
<text x="104.5" y="73.5" transform="rotate(-90 104.5 73.5)">1</text>
<text x="120.8" y="77.2">R4</text>
<text x="136.7" y="72.1">9</text>
<text x="139.8" y="72.9">RST</text>
<text x="161.7" y="77.5">31</text>
<text x="165.9" y="75.4">VCC</text>
<text x="182.6" y="72.1">18</text>
<text x="182.6" y="77.5">31</text>
<text x="183.6" y="73.8">9</text>
<text x="186.7" y="74.7">RST</text>
<text x="186.7" y="72.9">XTAL2</text>
<text x="197.4" y="74.7">ALE/PROG</text>
<text x="208.6" y="73.8">30</text>
<text x="221.8" y="73.5">PROG_PULSE</text>
<text x="237.5" y="74.2">BC557</text>
<text x="240" y="75.8">Q1</text>
<text x="248.3" y="73.8">2</text>
<text x="254.3" y="73.5">RESET</text>
<text x="36.5" y="79.2">10</text>
<text x="36.5" y="82.9">11</text>
<text x="40.6" y="80.1">DCD#</text>
<text x="40.6" y="83.7">CTS#</text>
<text x="53.6" y="80.1">RESET#</text>
<text x="56.5" y="83.7">GND</text>
<text x="62.6" y="79.2">19</text>
<text x="62.6" y="82.9">18</text>
<text x="120.8" y="79.1">10k</text>
<text x="144.2" y="82.5" transform="rotate(-90 144.2 82.5)">18</text>
<text x="145" y="78.4" transform="rotate(-90 145 78.4)">XTAL2</text>
<text x="147.7" y="82.5" transform="rotate(-90 147.7 82.5)">19</text>
<text x="148.6" y="78.4" transform="rotate(-90 148.6 78.4)">XTAL1</text>
<text x="153.1" y="78.3">EA/VPP</text>
<text x="153.6" y="82.6">AT89S52</text>
<text x="185.8" y="82.6">89S52, SST89E516RD</text>
<text x="186.7" y="78.3">EA/VPP</text>
<text x="216.4" y="83.9">R5</text>
<text x="243.3" y="78.9" transform="rotate(-90 243.3 78.9)">1</text>
<text x="36.5" y="86.4">12</text>
<text x="40.6" y="87.3">SLEEP#</text>
<text x="54.4" y="87.3">VCC3O</text>
<text x="62.6" y="86.4">17</text>
<text x="86.2" y="89.8">C3</text>
<text x="131.7" y="86.1">OSC</text>
<text x="137.1" y="89.3">C4</text>
<text x="149.7" y="89.3">C5</text>
<text x="214.5" y="89.3">C6</text>
<text x="220" y="84.5">0.5</text>
<text x="232.6" y="84.5">VCC</text>
<text x="252.5" y="86.1">VPP</text>
<text x="36.5" y="90.1">13</text>
<text x="36.5" y="93.6">14</text>
<text x="40.6" y="90.9">GPIO2</text>
<text x="40.6" y="94.5">GPIO3</text>
<text x="54" y="90.9">USBDM</text>
<text x="54.3" y="94.5">USBDP</text>
<text x="62.6" y="90.1">16</text>
<text x="62.6" y="93.6">15</text>
<text x="84.6" y="92">100nF</text>
<text x="138.9" y="95.2">11.0592MHz</text>
<text x="143.3" y="90.1">Y1</text>
<text x="220" y="91.7">220pF</text>
<text x="237.9" y="94.3" transform="rotate(-90 237.9 94.3)">6</text>
<text x="242.1" y="95.4">U4</text>
<text x="259.7" y="91.7">R6</text>
<text x="259.7" y="93.5">20k</text>
<text x="40.6" y="99.1">FT232RL</text>
<text x="137.1" y="97.1">30pF</text>
<text x="149.7" y="97.1">30pF</text>
<text x="216.4" y="98.4">R7</text>
<text x="226.8" y="97.3">3</text>
<text x="226.8" y="99.1">7</text>
<text x="226.8" y="100.9">8</text>
<text x="230" y="98.1">TCAP</text>
<text x="230" y="99.9">IPK</text>
<text x="230" y="101.8">IDC</text>
<text x="238.8" y="100.2" transform="rotate(-90 238.8 100.2)">VCC</text>
<text x="239.1" y="98.1">COMP</text>
<text x="246.5" y="97.3">5</text>
<text x="259.7" y="100.7">R8</text>
<text x="42.8" y="106.3">1</text>
<text x="46" y="104.5">FB1</text>
<text x="51.7" y="106.3">2</text>
<text x="61.3" y="104.3">VCC</text>
<text x="99.1" y="106.1">VCC</text>
<text x="146" y="107.9">VCC</text>
<text x="203.8" y="106.1">L1</text>
<text x="209.2" y="107.9">100uH</text>
<text x="214.5" y="102.5">220</text>
<text x="226.8" y="104.5">1</text>
<text x="226.8" y="106.3">2</text>
<text x="230" y="105.3">ISWC</text>
<text x="230" y="107.1">ISWE</text>
<text x="238.8" y="107.3" transform="rotate(-90 238.8 107.3)">GND</text>
<text x="259.7" y="102.5">2.2k</text>
<text x="18" y="113.3">CN1</text>
<text x="41.5" y="113.3">C8</text>
<text x="46.9" y="109.7">PTC</text>
<text x="58.6" y="109.7">D1</text>
<text x="66.5" y="113.3">C7</text>
<text x="104.6" y="111.5">R14</text>
<text x="104.6" y="113.3">1k</text>
<text x="153.2" y="109.1">R9</text>
<text x="164.1" y="109.1">D2</text>
<text x="176.3" y="111.7">1</text>
<text x="178.5" y="108.6">Q2</text>
<text x="178.5" y="110.4">BC327</text>
<text x="183.4" y="111.7">3</text>
<text x="194.7" y="111.3">VPP</text>
<text x="205.6" y="109.1">D3</text>
<text x="229" y="109.7">MC34063A</text>
<text x="237.9" y="111.4" transform="rotate(-90 237.9 111.4)">4</text>
<text x="18" y="115.1">CN-USB</text>
<text x="28.3" y="119">1</text>
<text x="41.5" y="115.1">10nF</text>
<text x="48.7" y="118.7">TVS5V_SOD123</text>
<text x="66.5" y="114.9">100nF</text>
<text x="155.1" y="115.1">100k</text>
<text x="164.1" y="116.9">1N4148</text>
<text x="180.3" y="118.6" transform="rotate(-90 180.3 118.6)">2</text>
<text x="183.9" y="116.4">R10</text>
<text x="198.4" y="118.7">C9</text>
<text x="204.3" y="115.1">+</text>
<text x="207.3" y="118.7">100uF35V</text>
<text x="209.2" y="115.1">1N4148</text>
<text x="28.3" y="120.7">2</text>
<text x="28.3" y="122.5">3</text>
<text x="28.3" y="124.3">4</text>
<text x="103.6" y="120.6">D8</text>
<text x="104.6" y="125.7">POWER ON (RED color)</text>
<text x="104.6" y="123.4">LED</text>
<text x="174.9" y="122.3">R11</text>
<text x="174.9" y="125.9">4.7k</text>
<text x="191.2" y="122.3">4.7k</text>
<text x="238" y="120.4">VPP = +1.25(1+R2/R1)</text>
<text x="21.5" y="131.2" transform="rotate(-90 21.5 131.2)">5</text>
<text x="150.5" y="131.3">VCON</text>
<text x="160.4" y="129">R12</text>
<text x="174.5" y="131.6">2</text>
<text x="180.3" y="128.5" transform="rotate(-90 180.3 128.5)">1</text>
<text x="181.9" y="131.3">Q3</text>
<text x="160.4" y="135">4.7k</text>
<text x="180.3" y="136.7" transform="rotate(-90 180.3 136.7)">3</text>
<text x="181.9" y="132.9">BC337</text>
<text x="23.5" y="142.2">SHIELD</text>
<text x="207.3" y="162">Title</text>
<text x="207.3" y="167.4">Size</text>
<text x="214.5" y="163.8">USB EASY-DOWNLOADER V1.0</text>
<text x="214.5" y="167.4">Document Number</text>
<text x="266.9" y="167.4">Rev</text>
<text x="207.3" y="172.8">Date:</text>
<text x="209.2" y="169.2">B</text>
<text x="214.5" y="169.2">&lt;Doc&gt;</text>
<text x="216.7" y="172.8">Monday, January 27, 2014</text>
<text x="243.4" y="172.8">Sheet</text>
<text x="252.5" y="172.8">1</text>
<text x="257.9" y="172.8">of</text>
<text x="263.3" y="172.8">2</text>
<text x="268.6" y="169.2">1</text>
</g>
<g font-size="1.3">
<text x="28.8" y="1.4">5</text>
<text x="82.9" y="1.4">4</text>
<text x="137" y="1.4">3</text>
<text x="191.1" y="1.4">2</text>
<text x="245.2" y="1.4">1</text>
<text x=".5" y="24.4">D</text>
<text x="272.8" y="24.4">D</text>
<text x=".5" y="67.2">C</text>
<text x="272.8" y="67.2">C</text>
<text x=".5" y="110.1">B</text>
<text x="272.8" y="110.1">B</text>
<text x=".5" y="152.9">A</text>
<text x="272.8" y="152.9">A</text>
<text x="28.8" y="174.6">5</text>
<text x="82.9" y="174.6">4</text>
<text x="137" y="174.6">3</text>
<text x="191.1" y="174.6">2</text>
<text x="245.2" y="174.6">1</text>
</g>
</svg>
